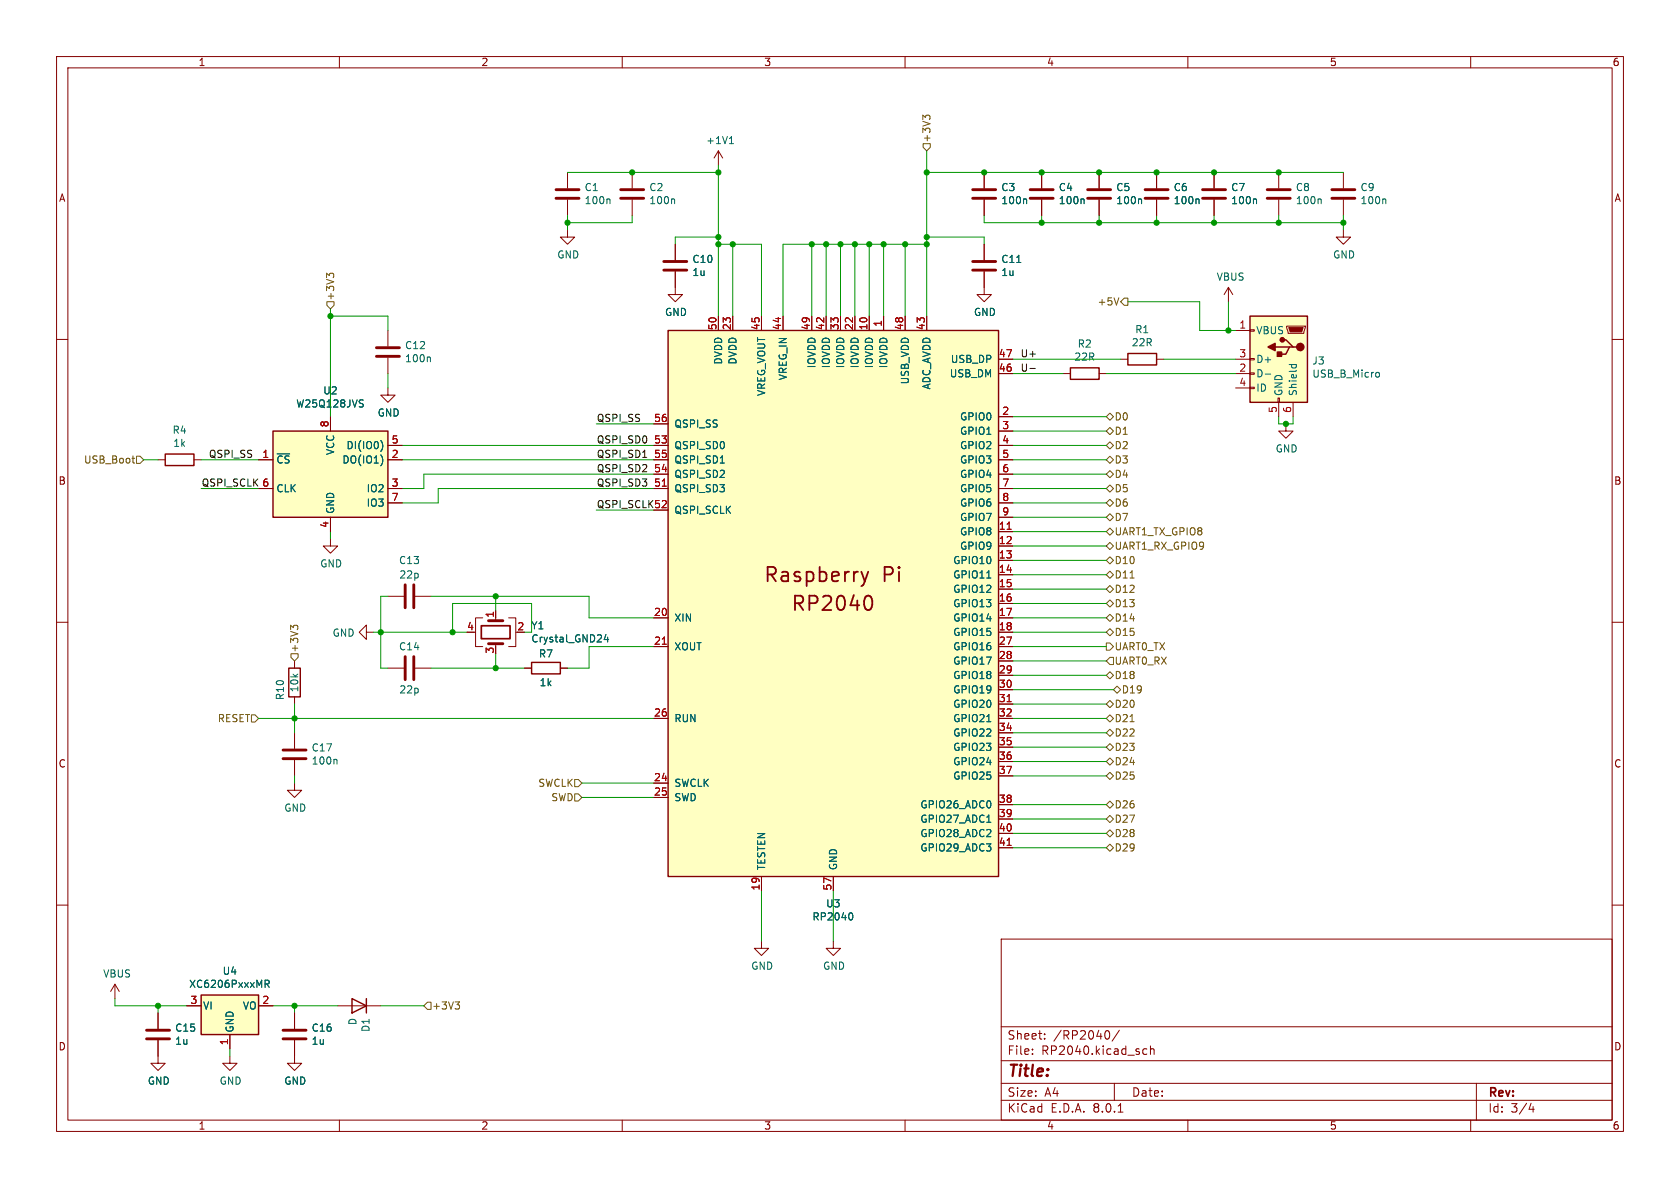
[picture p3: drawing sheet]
<svg xmlns="http://www.w3.org/2000/svg" width="297mm" height="210mm" viewBox="0 0 297 210" stroke-linecap="round" stroke-linejoin="round" font-family="sans-serif">
<g fill="none" stroke="#840000" stroke-width=".18">
<path d="M10 10h277v190h-277zM12 12h273v186h-273zM60 10v2M110 10v2M160 10v2M210 10v2M260 10v2M111.8 30.5v2.8M111.8 35.3v2.8M127 26.7l-.8 1.2M127 26.7v2.5M127 26.7l.8 1.2"/>
<path d="M174 30.5v2.8M174 35.3v2.8M194.3 30.5v2.8M194.3 35.3v2.8M204.5 30.5v2.8M204.5 35.3v2.8M214.6 30.5v2.8M214.6 35.3v2.8M226.1 30.5v2.8M226.1 35.3v2.8M237.5 30.5v2.8M237.5 35.3v2.8"/>
<path d="M10 60h2M119.4 50.8v1.3h1.2l-1.2 1.2-1.3-1.2h1.3M174 50.8v1.3h1.3l-1.3 1.2-1.3-1.2h1.3M217.2 50.8l-.8 1.3M217.2 50.8v2.5M217.2 50.8l.7 1.3M237.5 40.6v1.3h1.3l-1.3 1.3-1.3-1.3h1.3M285 60h2M198.1 63.5h1.3M204.5 63.5h1.2M27.9 81.3h1.3M34.3 81.3h1.3"/>
<path d="M10 110h2M64.8 111.8v-1.3l-1.3 1.3 1.3 1.2v-1.2h1.2M68.6 118.1h2.8M73.4 118.1h2.8M92.7 118.1h1.3M99.1 118.1h1.2M285 110h2M52.1 138.4v1.3h1.2l-1.2 1.3-1.3-1.3h1.3M52.1 129.5v2.8M52.1 134.4v2.8M10 160h2M285 160h2"/>
<path d="M59.7 177.8h7.6M134.6 166.4v1.2h1.3l-1.3 1.3-1.3-1.3h1.3M147.3 166.4v1.2h1.3l-1.3 1.3-1.3-1.3h1.3M177 166h108v32h-108zM60 198v2M110 198v2M160 198v2M177 194.5h108M177 191.5h108M177 187.5h108M177 181.5h108M182.5 186.3v.1"/>
<path d="M182.5 185.5v.1M184.7 183.6v.1M184.7 182.8v.1M195.7 182.2a.81 .81 0 0 1 .6 .6 .81 .81 0 0 1-.3 .8l-.3 .1M197 191.5v3M197.7 196.6h.8M197.9 182.1l-1.3 2M202 186.1l.3 .3 .4-.1M202.7 185.5l-.4-.1-.3 .3M203.4 185.5l.2-.1 .4 .1v.9M203.4 184.9v1.5M210 198v2"/>
<path d="M260 198v2M261 191.5v6.5M270.7 195l-.4 1.1h.9M271 195.6v1"/>
</g>
<g fill="none" stroke="#840000" stroke-width=".51">
<path d="M109.7 35.1h4.1M109.7 33.5h4.1M172 35.1h4M172 33.5h4M192.3 35.1h4M192.3 33.5h4M202.4 35.1h4.1M202.4 33.5h4.1M212.6 35.1h4.1M212.6 33.5h4.1M224 35.1h4.1M224 33.5h4.1"/>
<path d="M235.5 35.1h4M235.5 33.5h4M71.6 116.1v4M73.2 116.1v4M50 134.1h4.1M50 132.6h4.1"/>
</g>
<path d="M119.1 35.2l.2 .1v.7M129 25.4h.7M129.1 24.4l.2-.3v1.3M181.3 35.2l.2 .1v.7M201.6 35.2l.2 .1v.7M211.8 35.2l.2 .1v.7M222 35.2l.1 .1v.7M233.4 35.2l.2 .1v.7M244.8 35.2l.2 .1v.7M59.4 134.2l.2 .2v.7" fill="none" stroke="#006464" stroke-width=".18"/>
<path d="M199.4 62.5h5.1v2h-5.1zM29.2 80.3h5.1v2h-5.1zM94 117.1h5.1v2h-5.1zM62.2 176.5l2.6 1.3-2.6 1.3zM64.8 176.5v2.6" fill="none" stroke="#840000" stroke-width=".25"/>
<path d="M221 55.9h10.1v15.2h-10.1z" fill="#ffffc2"/>
<path d="M221 55.9h10.1v15.2h-10.1zM189.2 65h5.1v2.1h-5.1zM225.4 61.3h2.6M226.7 60.1h.6l1.3 1.2h.6M228.6 61.3h-.6l-.7 1.3h-1.2" fill="none" stroke="#840000" stroke-width=".25"/>
<g fill="#840000" stroke="#840000" stroke-width=".25">
<path d="M224.2 61.3l1.2-.6v1.3z"/>
<path d="M225.8 62.2h.8v.8h-.8z"/>
<circle cx="229.9" cy="61.3" r=".63"/>
<circle cx="226.7" cy="60.1" r=".38"/>
</g>
<g fill="none" stroke="#840000" stroke-width=".18">
<path d="M119.4 43.2v2.8M119.4 48v2.8M174 43.2v2.8M174 48v2.8M218.4 58.4h2.6M221 58.3h.7v.2h-.7zM227.5 57.7h3.3v.2l-.3 1h-2.8zM188 66h1.2M194.3 66h1.3M218.4 66h2.6M218.4 63.5h2.6M218.4 68.6h2.6"/>
<path d="M221 68.5h.7v.2h-.7zM221 65.9h.7v.3h-.7zM221 63.4h.7v.2h-.7zM225.9 70.4h.3v.7h-.3zM226.1 71.1v2.6M227.3 74.9v1.3h1.3l-1.3 1.3-1.2-1.3h1.2M228.6 71.1v2.6M52.1 186.7v1.3h1.2l-1.2 1.2-1.3-1.2h1.3"/>
</g>
<path d="M227.8 57.9h2.6l-.3 .8h-2z" fill="#840000" stroke="#840000" stroke-width=".18"/>
<path d="M179.7 46.4h.8M223.7 66.1h.9M227.9 64.4h1.3M228.4 64.4l-.1 .4M229.1 64.4l.1 .4M243.4 65.8l.3 .1 .2 .2-.1 .4-.4 .2" fill="none" stroke="#006464" stroke-width=".18"/>
<path d="M117.3 47.8h4.1M117.3 46.2h4.1M172 47.8h4M172 46.2h4" fill="none" stroke="#840000" stroke-width=".51"/>
<path d="M35.6 175.9h10.1v7h-10.1z" fill="#ffffc2"/>
<path d="M35.6 175.9h10.1v7h-10.1z" fill="none" stroke="#840000" stroke-width=".25"/>
<g fill="none" stroke="#840000" stroke-width=".18">
<path d="M100.3 30.5v2.8M100.3 35.3v2.8M184.1 30.5v2.8M184.1 35.3v2.8M68.6 58.4v2.8M68.6 68.6v1.3h1.2l-1.2 1.2-1.3-1.2h1.3M68.6 63.2v2.8M83.8 111.8h.3M85.3 109.2h-1.2v5.1h1.2M87.6 108v1.2M87.6 113.8v.5M89.9 109.2h1.3v5.1h-1.3"/>
<path d="M33 177.8h2.6M45.7 177.8h2.6M40.6 182.9v2.5"/>
</g>
<path d="M107.7 35.2l.1 .1v.7M191.5 35.2l.2 .1v.7M75.9 63.1l.2 .2v.7M107.1 112.2l-.3 .9h.8M107.4 112.6v.9M46.9 173.9h.6l.1-.2-.1-.3-.6-.1v1.2M47.2 173.9l.4 .6" fill="none" stroke="#006464" stroke-width=".18"/>
<path d="M98.3 35.1h4.1M98.3 33.5h4.1M182.1 35.1h4.1M182.1 33.5h4.1M66.5 63h4.1M66.5 61.5h4.1M86.4 109.7h2.5M86.4 113.8h2.5" fill="none" stroke="#840000" stroke-width=".51"/>
<path d="M85.1 110.6h5.1v2.3h-5.1z" fill="none" stroke="#840000" stroke-width=".3"/>
<path d="M48.3 76.2h20.3v15.2h-20.3z" fill="#ffffc2"/>
<path d="M48.3 76.2h20.3v15.2h-20.3zM51.1 118.1h2v5.1h-2z" fill="none" stroke="#840000" stroke-width=".25"/>
<g fill="none" stroke="#840000" stroke-width=".18">
<path d="M100.3 40.6v1.3h1.3l-1.3 1.3-1.2-1.3h1.2M58.4 73.7v2.5M68.6 78.7h2.5M45.7 81.3h2.6M45.7 86.4h2.6M58.4 95.3v1.2h1.3l-1.3 1.3-1.3-1.3h1.3M58.4 91.4v2.6M68.6 81.3h2.5M68.6 86.4h2.5M68.6 88.9h2.5M52.1 116.8v1.3M68.6 105.4h2.8"/>
<path d="M73.4 105.4h2.8M52.1 123.2v1.3M20.3 174l-.7 1.3M20.3 174v2.5M20.3 174l.8 1.3M27.9 179.1v2.8M52.1 179.1v2.8M27.9 183.9v4.1h1.3l-1.3 1.2-1.2-1.2h1.2M40.6 186.7v1.3h1.3l-1.3 1.2-1.2-1.2h1.2M52.1 183.9v2.8"/>
</g>
<path d="M63.7 70.7h.5M64 71.3l.2 .3-.2 .4M67.4 77.9a1.49 1.49 0 0 1 0 1.8M67.6 81v.8" fill="none" stroke="#006464" stroke-width=".18"/>
<path d="M71.6 103.4v4M73.2 103.4v4M25.9 183.6h4.1M25.9 182.1h4.1M50 183.6h4.1M50 182.1h4.1" fill="none" stroke="#840000" stroke-width=".51"/>
<path d="M118.1 58.4h58.4v96.5h-58.4z" fill="#ffffc2"/>
<path d="M118.1 58.4h58.4v96.5h-58.4z" fill="none" stroke="#840000" stroke-width=".25"/>
<path d="M152.3 101.1l.6 1.7M152.9 102.8l-.3 .6-.3 .2M153.4 105.3a.65 .65 0 0 1 .7 .5 1.49 1.49 0 0 1-.5 2h-.2M153.5 101.1l-.6 1.7" fill="none" stroke="#840000" stroke-width=".32"/>
<g fill="none" stroke="#840000" stroke-width=".18">
<path d="M174 30.5v2.8M174 35.3v2.8M184.1 30.5v2.8M184.1 35.3v2.8M194.3 30.5v2.8M194.3 35.3v2.8M204.5 30.5v2.8M204.5 35.3v2.8M214.6 30.5v2.8M214.6 35.3v2.8M119.4 43.2v2.8M119.4 48v2.8"/>
<path d="M127 55.9v2.5M129.5 55.9v2.5M134.6 55.9v2.5M138.4 55.9v2.5M143.5 55.9v2.5M146 55.9v2.5M148.6 55.9v2.5M151.1 55.9v2.5M153.7 55.9v2.5M156.2 55.9v2.5M160 55.9v2.5M163.8 55.9v2.5"/>
<path d="M174 43.2v2.8M174 48v2.8M58.4 73.7v2.5M68.6 78.7h2.5M115.6 78.7h2.5M115.6 74.9h2.5M176.5 73.7h2.6M176.5 76.2h2.6M176.5 78.7h2.6M176.5 66h2.6M176.5 63.5h2.6M45.7 81.3h2.6"/>
<path d="M45.7 86.4h2.6M58.4 91.4v2.6M68.6 81.3h2.5M68.6 86.4h2.5M68.6 88.9h2.5M115.6 81.3h2.5M115.6 86.4h2.5M115.6 90.2h2.5M115.6 83.8h2.5M176.5 94h2.6M176.5 96.5h2.6M176.5 99.1h2.6"/>
<path d="M176.5 81.3h2.6M176.5 86.4h2.6M176.5 83.8h2.6M176.5 88.9h2.6M176.5 91.4h2.6M87.6 108v1.2M92.7 118.1h1.3M99.1 118.1h1.2M115.6 109.2h2.5M115.6 114.3h2.5M176.5 101.6h2.6M176.5 104.1h2.6"/>
<path d="M176.5 106.7h2.6M176.5 109.2h2.6M176.5 111.8h2.6M176.5 114.3h2.6M176.5 116.8h2.6M176.5 119.4h2.6M115.6 138.4h2.5M115.6 127h2.5M176.5 127h2.6M176.5 121.9h2.6M176.5 124.5h2.6M176.5 129.5h2.6"/>
<path d="M176.5 132.1h2.6M176.5 134.6h2.6M176.5 137.2h2.6M115.6 141h2.5M134.6 154.9v2.6M147.3 154.9v2.6M176.5 142.2h2.6M176.5 144.8h2.6M176.5 147.3h2.6M176.5 149.9h2.6M27.9 179.1v2.8M33 177.8h2.6"/>
<path d="M45.7 177.8h2.6M52.1 179.1v2.8M27.9 183.9v2.8M40.6 182.9v2.5M52.1 183.9v2.8"/>
</g>
<path d="M117.1 85.9h.7M178 93.6h.8M117.1 113.9h.7M178 124h.8M178 149.4h.8" fill="none" stroke="#a90000" stroke-width=".18"/>
<g fill="none" stroke="#006464" stroke-width=".18">
<path d="M181.3 35.2l.2 .1v.7M191.5 35.2l.2 .1v.7M201.6 35.2l.2 .1v.7M211.8 35.2l.2 .1v.7M222 35.2l.1 .1v.7M179.7 46.4h.8M63.7 70.7h.5M64 71.3l.2 .3-.2 .4M67.4 77.9a1.49 1.49 0 0 1 0 1.8M67.6 81v.8M127.3 81.9h.8M107.1 112.2l-.3 .9h.8"/>
<path d="M107.4 112.6v.9M174.4 102.2h.8M174.4 127.6h.8M174.4 145.4h.8M46.9 173.9h.6l.1-.2-.1-.3-.6-.1v1.2M47.2 173.9l.4 .6M150.5 161.4a.79 .79 0 0 1 0 1.2"/>
</g>
<g fill="none" stroke="#725600" stroke-width=".18">
<path d="M163.2 25.4h1.3v.6l-.7 .7-.6-.7zM163.6 20.8l-.5-.4v.7M163.6 20.6l.3-.2h.3l.2 .2M57.8 53.3h1.3v.7l-.7 .6-.6-.6zM58.2 48.7l-.5-.4v.8M58.2 48.5l.3-.2h.3l.2 .2M197.8 52.6l-.4 1.3M198.1 53.3l.7-.6h.6v1.3h-.6zM195.6 76.2l.6-.6 .6 .6-.6 .6zM195.6 73.7l.6-.7 .6 .7-.6 .6zM195.6 78.7l.6-.6 .6 .6-.6 .7zM23.3 81h.5"/>
<path d="M23.6 81.8l.2 .1M24.1 80.6h.7l.6 .7-.6 .6h-.7zM195.6 83.8l.6-.6 .6 .6-.6 .7zM195.6 94l.6-.7 .6 .7-.6 .6zM195.6 96.5l.6-.6 .6 .6-.6 .7zM195.6 91.4l.6-.6 .6 .6-.6 .7zM195.6 99.1l.6-.7 .6 .7-.6 .6zM195.6 86.4l.6-.7 .6 .7-.6 .6zM195.6 81.3l.6-.7 .6 .7-.6 .6zM195.6 88.9l.6-.6 .6 .6-.6 .6zM51.4 115.6h1.3v.6l-.6 .6-.7-.6zM51.9 111l-.5-.5v.8"/>
<path d="M51.9 110.8l.2-.3h.3l.2 .3M195.6 111.8l.6-.7 .6 .7-.6 .6zM195.6 119.4l.6-.7 .6 .7-.6 .6zM195.6 113.7h.6l.6 .6-.6 .6h-.6zM195.6 116.8l.6-.6h.6v1.3h-.6zM195.6 101.6l.6-.6 .6 .6-.6 .6zM195.6 104.1l.6-.6 .6 .6-.6 .7zM195.6 106.7l.6-.7 .6 .7-.6 .6zM195.6 109.2l.6-.6 .6 .6-.6 .7zM199.8 102.2h.7M44.4 126.4h.7l.6 .6-.6 .6h-.7zM101.6 137.8h.6l.7 .6-.7 .7h-.6z"/>
<path d="M195.6 124.5l.6-.7 .6 .7-.6 .6zM195.6 127l.6-.6 .6 .6-.6 .6zM195.6 134.6l.6-.6 .6 .6-.6 .7zM195.6 129.5l.6-.6 .6 .6-.6 .7zM195.6 137.2l.6-.7 .6 .7-.6 .6zM195.6 132.1l.6-.7 .6 .7-.6 .6zM196.8 121.9l.7-.6 .6 .6-.6 .7zM199.8 127.6h.7M101.6 140.3h.6l.7 .7-.7 .6h-.6zM195.6 149.9l.6-.7 .6 .7-.6 .6zM195.6 147.3l.6-.6 .6 .6-.6 .7zM195.6 144.8l.6-.7 .6 .7-.6 .6z"/>
<path d="M195.6 142.2l.6-.6 .6 .6-.6 .7zM75.6 177.2h.6v1.2h-.6l-.7-.6zM80.5 177.1h.7l-.4 .5M81 177.6l.2 .2v.3l-.2 .3"/>
</g>
<path d="M182.1 65.1h.9M113.6 80.9h.7" fill="none" stroke="#0f0f0f" stroke-width=".18"/>
<g fill="none" stroke="#009600" stroke-width=".18">
<path d="M100.3 30.5h26.7M100.3 38.1v2.5M111.8 38.1v1.3h-11.5M127 29.2v26.7M163.8 30.5h73.7M163.8 26.7v29.2M174 38.1v1.3h63.5M184.1 38.1v1.3M194.3 38.1v1.3M204.5 38.1v1.3M214.6 38.1v1.3M226.1 38.1v1.3"/>
<path d="M237.5 38.1v2.5M58.4 54.6v19.1M58.4 55.9h10.2v2.5M127 43.2h7.6v12.7M127 41.9h-7.6v1.3M129.5 43.2v12.7M143.5 43.2v12.7M146 43.2v12.7M148.6 43.2v12.7M151.1 43.2v12.7M153.7 43.2v12.7M156.2 43.2v12.7"/>
<path d="M160 43.2v12.7M163.8 43.2h-25.4v12.7M163.8 41.9h10.2v1.3M199.4 53.3h12.7v5.1h6.3M217.2 53.3v5.1M68.6 66v2.6M71.1 78.7h44.5M105.4 74.9h10.2M179.1 78.7h16.5M179.1 63.5h19M179.1 66h8.9M179.1 76.2h16.5"/>
<path d="M179.1 73.7h16.5M195.6 66h22.8M205.7 63.5h12.7M226.1 73.7v1.2h2.5v-1.2M25.4 81.3h2.5M35.6 81.3h10.1M35.6 86.4h10.1M58.4 94v1.3M71.1 81.3h44.5M105.4 90.2h10.2M115.6 83.8h-40.7v2.6h-3.8M115.6 86.4h-38.1v2.5h-6.4"/>
<path d="M179.1 81.3h16.5M179.1 86.4h16.5M179.1 83.8h16.5M179.1 88.9h16.5M179.1 91.4h16.5M179.1 94h16.5M179.1 96.5h16.5M179.1 99.1h16.5M66 111.8h16.5M68.6 105.4h-1.3v12.7h1.3M76.2 118.1h16.5M76.2 105.4h27.9v3.8h11.5"/>
<path d="M80 111.8v-5.1h14v5.1h-1.3M87.6 105.4v2.6M87.6 115.6v2.5M115.6 114.3h-11.5v3.8h-3.8M179.1 114.3h16.5M179.1 109.2h16.5M179.1 111.8h16.5M179.1 119.4h16.5M179.1 104.1h16.5M179.1 116.8h16.5M179.1 106.7h16.5M179.1 101.6h16.5"/>
<path d="M45.7 127h69.9M52.1 124.5v5M52.1 137.2v1.2M102.9 138.4h12.7M179.1 127h16.5M179.1 121.9h17.7M179.1 124.5h16.5M179.1 129.5h16.5M179.1 137.2h16.5M179.1 134.6h16.5M179.1 132.1h16.5M102.9 141h12.7"/>
<path d="M134.6 157.5v8.9M147.3 157.5v8.9M179.1 142.2h16.5M179.1 144.8h16.5M179.1 147.3h16.5M179.1 149.9h16.5M20.3 176.5v1.3h12.7M27.9 177.8v1.3M48.3 177.8h11.4M52.1 177.8v1.3M67.3 177.8h7.6M40.6 185.4v1.3"/>
</g>
<g fill="#009600" stroke="#009600" stroke-width=".18">
<circle cx="148.6" cy="43.2" r=".46"/>
<circle cx="146" cy="43.2" r=".46"/>
<circle cx="127" cy="43.2" r=".46"/>
<circle cx="127" cy="41.9" r=".46"/>
<circle cx="127" cy="30.5" r=".46"/>
<circle cx="143.5" cy="43.2" r=".46"/>
<circle cx="129.5" cy="43.2" r=".46"/>
<circle cx="163.8" cy="41.9" r=".46"/>
<circle cx="160" cy="43.2" r=".46"/>
<circle cx="156.2" cy="43.2" r=".46"/>
<circle cx="163.8" cy="43.2" r=".46"/>
<circle cx="184.1" cy="30.5" r=".46"/>
<circle cx="194.3" cy="39.4" r=".46"/>
<circle cx="194.3" cy="30.5" r=".46"/>
<circle cx="163.8" cy="30.5" r=".46"/>
<circle cx="174" cy="30.5" r=".46"/>
<circle cx="87.6" cy="105.4" r=".46"/>
<circle cx="80" cy="111.8" r=".46"/>
<circle cx="87.6" cy="118.1" r=".46"/>
<circle cx="67.3" cy="111.8" r=".46"/>
<circle cx="184.1" cy="39.4" r=".46"/>
<circle cx="227.3" cy="74.9" r=".46"/>
<circle cx="153.7" cy="43.2" r=".46"/>
<circle cx="151.1" cy="43.2" r=".46"/>
<circle cx="52.1" cy="177.8" r=".46"/>
<circle cx="27.9" cy="177.8" r=".46"/>
<circle cx="52.1" cy="127" r=".46"/>
<circle cx="217.2" cy="58.4" r=".46"/>
<circle cx="226.1" cy="30.5" r=".46"/>
<circle cx="214.6" cy="30.5" r=".46"/>
<circle cx="204.5" cy="30.5" r=".46"/>
<circle cx="214.6" cy="39.4" r=".46"/>
<circle cx="204.5" cy="39.4" r=".46"/>
<circle cx="226.1" cy="39.4" r=".46"/>
<circle cx="237.5" cy="39.4" r=".46"/>
<circle cx="58.4" cy="55.9" r=".46"/>
<circle cx="111.8" cy="30.5" r=".46"/>
<circle cx="100.3" cy="39.4" r=".46"/>
</g>
<g font-size="3.5" fill="#840000">
<text x="134.9" y="103.3">Raspberry</text>
<text x="156" y="103.3">Pi</text>
<text x="139.7" y="108.4">RP2040</text>
</g>
<text font-size="2.8" fill="#840000" x="178" y="190.9">Title:</text>
<g font-size="2.1" fill="#840000">
<text x="178" y="184">Sheet:</text>
<text x="186.2" y="184">/RP2040/</text>
<text x="178" y="186.7">File:</text>
<text x="184.1" y="186.7">RP2040.kicad_sch</text>
<text x="178" y="196.9">KiCad</text>
<text x="178" y="194.1">Size:</text>
<text x="184.7" y="194.1">A4</text>
<text x="185.7" y="196.9">E.D.A.</text>
<text x="193.3" y="196.9">8.0.1</text>
<text x="200" y="194.1">Date:</text>
<text x="263" y="194.3">Rev:</text>
<text x="263" y="196.9">Id:</text>
<text x="267.1" y="196.9">3/4</text>
</g>
<g font-size="1.8" fill="#840000">
<text x="35" y="11.9">1</text>
<text x="85" y="11.9">2</text>
<text x="135" y="11.9">3</text>
<text x="185" y="11.9">4</text>
<text x="235" y="11.9">5</text>
<text x="285" y="11.9">6</text>
<text x="10.3" y="35.9">A</text>
<text x="285.3" y="35.9">A</text>
<text x="10.3" y="85.9">B</text>
<text x="285.3" y="85.9">B</text>
<text x="10.3" y="135.9">C</text>
<text x="285.3" y="135.9">C</text>
<text x="10.3" y="185.9">D</text>
<text x="285.3" y="185.9">D</text>
<text x="35" y="199.9">1</text>
<text x="85" y="199.9">2</text>
<text x="135" y="199.9">3</text>
<text x="185" y="199.9">4</text>
<text x="235" y="199.9">5</text>
<text x="285" y="199.9">6</text>
</g>
<g font-size="1.8" fill="#006464">
<text x="124.7" y="25.7">+1V1</text>
<text x="103.3" y="34">C1</text>
<text x="114.7" y="34">C2</text>
<text x="176.9" y="34">C3</text>
<text x="187.1" y="34">C4</text>
<text x="197.2" y="34">C5</text>
<text x="207.4" y="34">C6</text>
<text x="217.6" y="34">C7</text>
<text x="229" y="34">C8</text>
<text x="240.4" y="34">C9</text>
<text x="103.3" y="36.3">100n</text>
<text x="114.7" y="36.3">100n</text>
<text x="176.9" y="36.3">100n</text>
<text x="187.1" y="36.3">100n</text>
<text x="197.2" y="36.3">100n</text>
<text x="207.4" y="36.3">100n</text>
<text x="217.6" y="36.3">100n</text>
<text x="229" y="36.3">100n</text>
<text x="240.4" y="36.3">100n</text>
<text x="98.4" y="45.9">GND</text>
<text x="122.3" y="46.7">C10</text>
<text x="176.9" y="46.7">C11</text>
<text x="235.6" y="45.9">GND</text>
<text x="122.3" y="49">1u</text>
<text x="176.9" y="49">1u</text>
<text x="215" y="49.8">VBUS</text>
<text x="117.5" y="56.1">GND</text>
<text x="172.1" y="56.1">GND</text>
<text x="200.6" y="59.1">R1</text>
<text x="222" y="59.3">VBUS</text>
<text x="71.5" y="64.2">100n</text>
<text x="71.5" y="61.9">C12</text>
<text x="127.9" y="64.5" transform="rotate(-90 127.9 64.5)">DVDD</text>
<text x="130.4" y="64.5" transform="rotate(-90 130.4 64.5)">DVDD</text>
<text x="144.4" y="65.2" transform="rotate(-90 144.4 65.2)">IOVDD</text>
<text x="146.9" y="65.2" transform="rotate(-90 146.9 65.2)">IOVDD</text>
<text x="149.5" y="65.2" transform="rotate(-90 149.5 65.2)">IOVDD</text>
<text x="152" y="65.2" transform="rotate(-90 152 65.2)">IOVDD</text>
<text x="154.5" y="65.2" transform="rotate(-90 154.5 65.2)">IOVDD</text>
<text x="157.1" y="65.2" transform="rotate(-90 157.1 65.2)">IOVDD</text>
<text x="168" y="64.4">USB_DP</text>
<text x="189.8" y="64">22R</text>
<text x="190.4" y="61.6">R2</text>
<text x="200" y="61.4">22R</text>
<text x="222" y="64.4">D+</text>
<text x="231.9" y="64.6">J3</text>
<text x="57" y="69.9">U2</text>
<text x="135.5" y="70.1" transform="rotate(-90 135.5 70.1)">VREG_VOUT</text>
<text x="139.3" y="67.3" transform="rotate(-90 139.3 67.3)">VREG_IN</text>
<text x="160.9" y="68" transform="rotate(-90 160.9 68)">USB_VDD</text>
<text x="164.7" y="69" transform="rotate(-90 164.7 69)">ADC_AVDD</text>
<text x="167.8" y="66.9">USB_DM</text>
<text x="222" y="66.9">D-</text>
<text x="222" y="69.4">ID</text>
<text x="226.9" y="70.1" transform="rotate(-90 226.9 70.1)">GND</text>
<text x="229.5" y="70.1" transform="rotate(-90 229.5 70.1)">Shield</text>
<text x="231.9" y="67">USB_B_Micro</text>
<text x="30.4" y="76.9">R4</text>
<text x="52.3" y="72.2">W25Q128JVS</text>
<text x="66.7" y="73.8">GND</text>
<text x="119.1" y="75.8">QSPI_SS</text>
<text x="169.6" y="74.5">GPIO0</text>
<text x="169.6" y="77.1">GPIO1</text>
<text x="30.5" y="79.2">1k</text>
<text x="48.8" y="82.1">~{CS}</text>
<text x="59.3" y="80.5" transform="rotate(-90 59.3 80.5)">VCC</text>
<text x="60.4" y="82.1">DO(IO1)</text>
<text x="61.2" y="79.6">DI(IO0)</text>
<text x="119.1" y="79.6">QSPI_SD0</text>
<text x="119.1" y="82.1">QSPI_SD1</text>
<text x="169.6" y="79.6">GPIO2</text>
<text x="169.6" y="82.1">GPIO3</text>
<text x="225.4" y="80.2">GND</text>
<text x="48.8" y="87.2">CLK</text>
<text x="64.7" y="87.2">IO2</text>
<text x="64.7" y="89.8">IO3</text>
<text x="119.1" y="87.2">QSPI_SD3</text>
<text x="119.1" y="84.7">QSPI_SD2</text>
<text x="169.6" y="84.7">GPIO4</text>
<text x="169.6" y="87.2">GPIO5</text>
<text x="169.6" y="89.8">GPIO6</text>
<text x="59.3" y="90.9" transform="rotate(-90 59.3 90.9)">GND</text>
<text x="119.1" y="91">QSPI_SCLK</text>
<text x="169.6" y="94.8">GPIO8</text>
<text x="169.6" y="92.3">GPIO7</text>
<text x="56.5" y="100.5">GND</text>
<text x="70.4" y="99.9">C13</text>
<text x="168.4" y="99.9">GPIO10</text>
<text x="169.6" y="97.4">GPIO9</text>
<text x="70.5" y="102.5">22p</text>
<text x="168.4" y="102.5">GPIO11</text>
<text x="168.4" y="105">GPIO12</text>
<text x="168.4" y="107.5">GPIO13</text>
<text x="58.7" y="112.8">GND</text>
<text x="93.8" y="111.5">Y1</text>
<text x="93.8" y="113.8">Crystal_GND24</text>
<text x="119.1" y="110.1">XIN</text>
<text x="168.4" y="110.1">GPIO14</text>
<text x="168.4" y="112.6">GPIO15</text>
<text x="70.4" y="115.2">C14</text>
<text x="95.2" y="116.4">R7</text>
<text x="119.1" y="115.2">XOUT</text>
<text x="168.4" y="115.2">GPIO16</text>
<text x="168.4" y="117.7">GPIO17</text>
<text x="50.4" y="123.9" transform="rotate(-90 50.4 123.9)">R10</text>
<text x="52.9" y="122.5" transform="rotate(-90 52.9 122.5)">10k</text>
<text x="70.5" y="122.8">22p</text>
<text x="95.3" y="121.5">1k</text>
<text x="168.4" y="120.2">GPIO18</text>
<text x="168.4" y="122.8">GPIO19</text>
<text x="168.4" y="125.3">GPIO20</text>
<text x="119.1" y="127.9">RUN</text>
<text x="168.4" y="127.9">GPIO21</text>
<text x="168.4" y="130.4">GPIO22</text>
<text x="55" y="135.4">100n</text>
<text x="55" y="133">C17</text>
<text x="168.4" y="132.9">GPIO23</text>
<text x="168.4" y="135.5">GPIO24</text>
<text x="50.2" y="143.7">GND</text>
<text x="119.1" y="139.3">SWCLK</text>
<text x="119.1" y="141.8">SWD</text>
<text x="162.6" y="143.1">GPIO26_ADC0</text>
<text x="168.4" y="138">GPIO25</text>
<text x="162.6" y="145.6">GPIO27_ADC1</text>
<text x="162.6" y="148.2">GPIO28_ADC2</text>
<text x="135.5" y="153.9" transform="rotate(-90 135.5 153.9)">TESTEN</text>
<text x="148.2" y="153.9" transform="rotate(-90 148.2 153.9)">GND</text>
<text x="162.6" y="150.7">GPIO29_ADC3</text>
<text x="145.9" y="160.6">U3</text>
<text x="143.5" y="162.9">RP2040</text>
<text x="18.2" y="173">VBUS</text>
<text x="39.3" y="172.5">U4</text>
<text x="132.7" y="171.6">GND</text>
<text x="145.4" y="171.6">GND</text>
<text x="33.3" y="174.8">XC6206PxxxMR</text>
<text x="35.8" y="178.7">VI</text>
<text x="42.8" y="178.7">VO</text>
<text x="30.9" y="184.9">1u</text>
<text x="30.9" y="182.6">C15</text>
<text x="41.5" y="182.6" transform="rotate(-90 41.5 182.6)">GND</text>
<text x="55" y="184.9">1u</text>
<text x="55" y="182.6">C16</text>
<text x="63.2" y="181.3" transform="rotate(-90 63.2 181.3)">D</text>
<text x="65.5" y="182.5" transform="rotate(-90 65.5 182.5)">D1</text>
<text x="26" y="191.9">GND</text>
<text x="38.7" y="191.9">GND</text>
<text x="50.2" y="191.9">GND</text>
</g>
<g font-size="1.8" fill="#725600">
<text x="164.7" y="25.3" transform="rotate(-90 164.7 25.3)">+3V3</text>
<text x="59.3" y="53.2" transform="rotate(-90 59.3 53.2)">+3V3</text>
<text x="193.9" y="54.2">+5V</text>
<text x="197" y="77.1">D1</text>
<text x="197" y="74.5">D0</text>
<text x="14.8" y="82.1">USB_Boot</text>
<text x="197" y="82.1">D3</text>
<text x="197" y="79.6">D2</text>
<text x="197" y="84.7">D4</text>
<text x="197" y="87.2">D5</text>
<text x="197" y="89.8">D6</text>
<text x="197" y="94.8">UART1_TX_GPIO8</text>
<text x="197" y="92.3">D7</text>
<text x="197" y="97.4">UART1_RX_GPIO9</text>
<text x="197" y="99.9">D10</text>
<text x="197" y="102.5">D11</text>
<text x="197" y="105">D12</text>
<text x="197" y="107.5">D13</text>
<text x="197" y="112.6">D15</text>
<text x="197" y="110.1">D14</text>
<text x="52.9" y="115.5" transform="rotate(-90 52.9 115.5)">+3V3</text>
<text x="197" y="115.2">UART0_TX</text>
<text x="197" y="117.7">UART0_RX</text>
<text x="197" y="125.3">D20</text>
<text x="197" y="120.2">D18</text>
<text x="198.2" y="122.8">D19</text>
<text x="38.4" y="127.9">RESET</text>
<text x="197" y="127.9">D21</text>
<text x="197" y="130.4">D22</text>
<text x="197" y="135.5">D24</text>
<text x="197" y="132.9">D23</text>
<text x="95.1" y="139.3">SWCLK</text>
<text x="97.4" y="141.8">SWD</text>
<text x="197" y="143.1">D26</text>
<text x="197" y="138">D25</text>
<text x="197" y="148.2">D28</text>
<text x="197" y="145.6">D27</text>
<text x="197" y="150.7">D29</text>
<text x="76.3" y="178.7">+3V3</text>
</g>
<g font-size="1.8" fill="#a90000">
<text x="126.7" y="58.5" transform="rotate(-90 126.7 58.5)">50</text>
<text x="129.3" y="58.5" transform="rotate(-90 129.3 58.5)">23</text>
<text x="134.4" y="58.5" transform="rotate(-90 134.4 58.5)">45</text>
<text x="138.2" y="58.5" transform="rotate(-90 138.2 58.5)">44</text>
<text x="143.3" y="58.5" transform="rotate(-90 143.3 58.5)">49</text>
<text x="145.8" y="58.5" transform="rotate(-90 145.8 58.5)">42</text>
<text x="148.3" y="58.5" transform="rotate(-90 148.3 58.5)">33</text>
<text x="150.9" y="58.5" transform="rotate(-90 150.9 58.5)">22</text>
<text x="153.4" y="58.5" transform="rotate(-90 153.4 58.5)">10</text>
<text x="156" y="57.9" transform="rotate(-90 156 57.9)">1</text>
<text x="159.8" y="58.5" transform="rotate(-90 159.8 58.5)">48</text>
<text x="163.6" y="58.5" transform="rotate(-90 163.6 58.5)">43</text>
<text x="219" y="58.2">1</text>
<text x="176.5" y="65.8">46</text>
<text x="176.5" y="63.2">47</text>
<text x="219" y="65.8">2</text>
<text x="219" y="63.2">3</text>
<text x="219" y="68.3">4</text>
<text x="58.2" y="75.6" transform="rotate(-90 58.2 75.6)">8</text>
<text x="115.5" y="74.7">56</text>
<text x="177.1" y="73.4">2</text>
<text x="177.1" y="75.9">3</text>
<text x="225.8" y="73.1" transform="rotate(-90 225.8 73.1)">5</text>
<text x="228.3" y="73.1" transform="rotate(-90 228.3 73.1)">6</text>
<text x="46.3" y="81">1</text>
<text x="69.1" y="81">2</text>
<text x="69.1" y="78.5">5</text>
<text x="115.5" y="78.5">53</text>
<text x="115.5" y="83.6">54</text>
<text x="115.5" y="81">55</text>
<text x="177.1" y="78.5">4</text>
<text x="177.1" y="81">5</text>
<text x="177.1" y="83.6">6</text>
<text x="46.3" y="86.1">6</text>
<text x="69.1" y="86.1">3</text>
<text x="69.1" y="88.6">7</text>
<text x="115.5" y="86.1">51</text>
<text x="115.5" y="89.9">52</text>
<text x="177.1" y="86.1">7</text>
<text x="177.1" y="88.6">8</text>
<text x="58.2" y="93.4" transform="rotate(-90 58.2 93.4)">4</text>
<text x="176.5" y="93.7">11</text>
<text x="177.1" y="91.2">9</text>
<text x="176.5" y="96.3">12</text>
<text x="176.5" y="98.8">13</text>
<text x="176.5" y="101.3">14</text>
<text x="176.5" y="103.9">15</text>
<text x="176.5" y="106.4">16</text>
<text x="82.5" y="111.5">4</text>
<text x="87.4" y="109.3" transform="rotate(-90 87.4 109.3)">1</text>
<text x="91.4" y="111.5">2</text>
<text x="115.5" y="109">20</text>
<text x="176.5" y="109">17</text>
<text x="176.5" y="111.5">18</text>
<text x="87.4" y="115.6" transform="rotate(-90 87.4 115.6)">3</text>
<text x="115.5" y="114">21</text>
<text x="176.5" y="114">27</text>
<text x="176.5" y="116.6">28</text>
<text x="176.5" y="119.1">29</text>
<text x="176.5" y="121.7">30</text>
<text x="176.5" y="124.2">31</text>
<text x="115.5" y="126.7">26</text>
<text x="176.5" y="126.7">32</text>
<text x="176.5" y="129.3">34</text>
<text x="176.5" y="131.8">35</text>
<text x="176.5" y="134.4">36</text>
<text x="176.5" y="136.9">37</text>
<text x="115.5" y="138.2">24</text>
<text x="115.5" y="140.7">25</text>
<text x="176.5" y="142">38</text>
<text x="176.5" y="144.5">39</text>
<text x="176.5" y="147.1">40</text>
<text x="176.5" y="149.6">41</text>
<text x="134.4" y="157.5" transform="rotate(-90 134.4 157.5)">19</text>
<text x="147.1" y="157.5" transform="rotate(-90 147.1 157.5)">57</text>
<text x="33.6" y="177.5">3</text>
<text x="46.3" y="177.5">2</text>
<text x="40.4" y="184.9" transform="rotate(-90 40.4 184.9)">1</text>
</g>
<g font-size="1.8" fill="#0f0f0f">
<text x="180.3" y="63.2">U+</text>
<text x="180.3" y="65.8">U-</text>
<text x="105.4" y="74.7">QSPI_SS</text>
<text x="36.8" y="81">QSPI_SS</text>
<text x="105.4" y="83.6">QSPI_SD2</text>
<text x="105.4" y="78.5">QSPI_SD0</text>
<text x="105.4" y="81">QSPI_SD1</text>
<text x="35.6" y="86.1">QSPI_SCLK 6</text>
<text x="105.4" y="86.1">QSPI_SD3</text>
<text x="105.4" y="89.9">QSPI_SCLK52</text>
</g>
</svg>
